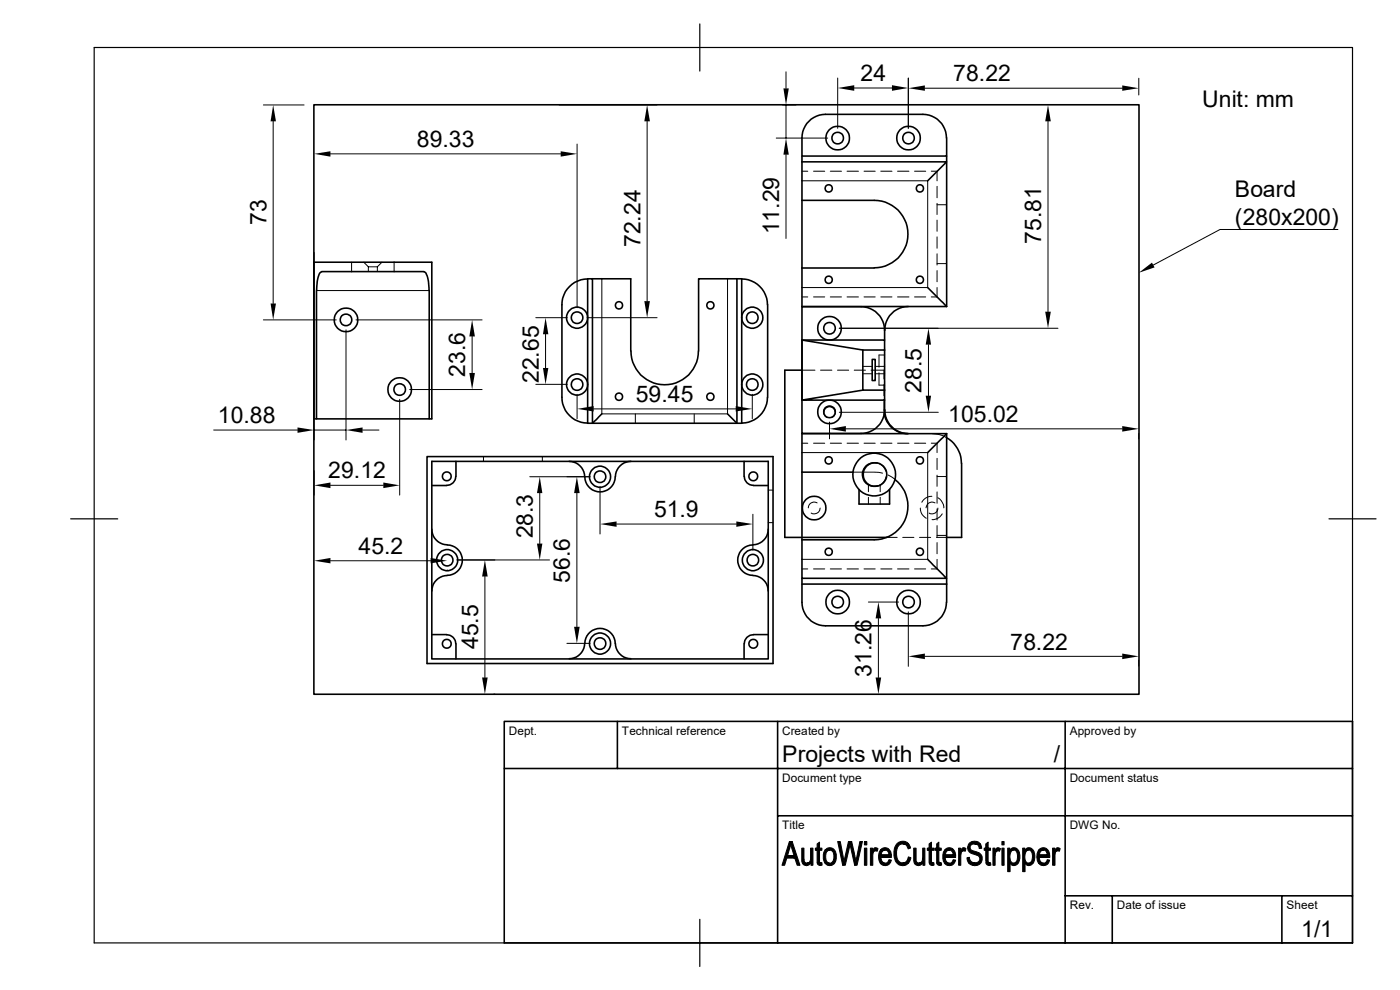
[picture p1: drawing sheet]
<svg xmlns="http://www.w3.org/2000/svg" width="297mm" height="210mm" viewBox="0 0 297 210" stroke-linecap="round" stroke-linejoin="round" font-family="sans-serif">
<g fill="none" stroke="#000" stroke-width=".34">
<path d="M66.6 22.2h175v125.1h-175zM170.1 34.3v30.7M170.1 33.1v1.2M170.1 34.3h30.7l-4 4.1M200.8 29.3a5.1 5.1 0 0 0-5-5h-20.7a5.1 5.1 0 0 0-5 5v3.8h30.7v-3.8M200.8 33.1v31.9M68.2 57.6h21.8M68.2 57.7a2.19 2.19 0 0 0-.9 1.9l-.1 2M90 57.7a2.73 2.73 0 0 1 .9 2.4l.1 1.5M124.7 59.2a5.5 5.5 0 0 0-5.5 5.4v19.7a5.5 5.5 0 0 0 5.5 5.4M125.7 59.1h8.1v15.4M156.3 59.1h1.1v30.7h-32.7v-30.7h1v30.7l2-2"/>
<path d="M157.4 59.2a5.5 5.5 0 0 1 5.4 5.4M170.1 42.5h15.4a7.2 7.2 0 0 1 7.1 7.2 7.2 7.2 0 0 1-7.1 7.1M170.1 56.9h15.4M67.1 61.6v27.3h24v-27.3M133.9 74.5a7.2 7.2 0 0 0 7.1 7.1 7.2 7.2 0 0 0 7.2-7.1v-15.4h8.1v30.7l-2-2M162.9 64.6v19.7M170.1 72.1h17.6v2.2M170.1 65v.1M170.1 72.1v12.8M170.1 65h30.7M170.1 72.1l12.9 2.2M170.1 78.5h-3.6v35.5h21.7"/>
<path d="M183 74.3v8.5h4.7M183 74.3h4.7M185 76.2h.7v4.5h-.7zM187.7 70v2.1M187.7 74.3v8.5M187.7 70.1a5.1 5.1 0 0 0-5-5h-12.6v26.8h12.6a5.1 5.1 0 0 0 5-4.9M192.7 65a5.1 5.1 0 0 0-5 5M196.8 61l4 4M67.1 88.9h-.5v-33.3h25v33.3h-.5M90.6 96.9h73.4v43.9h-73.4zM91.6 97.9h71.4v41.9h-71.4zM96.7 97.9v3.1"/>
<path d="M120.7 97.9a3.3 3.3 0 0 1 3.3 3.2M133.9 97.9a3.3 3.3 0 0 0-3.3 3.2M157.9 97.9v3.1M162.8 84.3a5.5 5.5 0 0 1-5.4 5.4M170.1 92v30.7h30.7l-4-4M170.1 91.9v.1M170.1 92h30.7M174.8 87.4a1.23 1.23 0 0 1 1.2-1.2 1.23 1.23 0 0 1 1.2 1.2M183 82.8l-12.9 2.1h17.6v-2.1M186 98.2a2.5 2.5 0 0 0-3 2.6 2.5 2.5 0 0 0 3.2 2.2M187.6 87.8a5 5 0 0 0 4.9 4.2M187.7 84.9v2.1"/>
<path d="M187.7 87a5.1 5.1 0 0 0 5 5M200.8 92.8a6.2 6.2 0 0 1 3.2 5.5v15.7h-3.2M200.8 92v31.9M200.8 92l-4 4M91.6 103h3.2M91.6 112.3a3.3 3.3 0 0 0 3.3 3.3M94.9 115.6a3.2 3.2 0 0 1 3.2 3.2 3.2 3.2 0 0 1-3.2 3.2M96.7 101a1.88 1.88 0 0 1-1.9 2M124.1 101.2a3.2 3.2 0 0 0 3.2 3.2 3.2 3.2 0 0 0 3.2-3.2M157.9 101a1.88 1.88 0 0 0 1.9 2M159.7 115.6a3.2 3.2 0 0 0-3.2 3.2 3.2 3.2 0 0 0 3.2 3.2M159.8 103h3.2"/>
<path d="M163 112.3a3.3 3.3 0 0 1-3.3 3.3M170.1 100.2h10.9M182.2 103.8v3.1h6.5v-3.1M183 100.2h.2M189.9 101.7a7.1 7.1 0 0 1 2.3 8 7.1 7.1 0 0 1-6.7 4.8h-15.4M91.6 134.6h3.2M94.8 134.7a1.88 1.88 0 0 1 1.9 1.9M94.9 122.1a3.3 3.3 0 0 0-3.3 3.3M96.7 136.6v3.2M130.5 136.5a3.2 3.2 0 0 0-3.2-3.2 3.2 3.2 0 0 0-3.2 3.2 3.4 3.4 0 0 1-3.4 3.2M130.6 136.5a3.3 3.3 0 0 0 3.3 3.2M157.9 136.6v3.2"/>
<path d="M159.7 122.1a3.3 3.3 0 0 1 3.3 3.3M159.8 134.6h3.2M159.8 134.7a1.88 1.88 0 0 0-1.9 1.9M170.1 122.7v1.2M200.8 123.9h-30.7v3.9a5.1 5.1 0 0 0 5 5h20.7a5.1 5.1 0 0 0 5-5M200.8 123.9v3.9M107 153h179.9v47h-179.9zM131 153v10M165 153v47M226 153v47M107 163h179.9M165 173.1h121.9"/>
<path d="M226 190h60.9M236 190v10M271.9 190v10"/>
<circle cx="175.8" cy="40" r=".77"/>
<circle cx="177.7" cy="29.3" r="1.22"/>
<circle cx="177.7" cy="29.3" r="2.51"/>
<circle cx="192.7" cy="29.3" r="1.22"/>
<circle cx="192.8" cy="29.3" r="2.51"/>
<circle cx="195.2" cy="40" r=".77"/>
<circle cx="175.8" cy="59.4" r=".77"/>
<circle cx="195.2" cy="59.4" r=".77"/>
<circle cx="73.4" cy="67.9" r="1.22"/>
<circle cx="73.4" cy="67.9" r="2.51"/>
<circle cx="122.4" cy="67.4" r="1.22"/>
<circle cx="122.4" cy="67.4" r="2.24"/>
<circle cx="131.3" cy="64.8" r=".77"/>
<circle cx="150.7" cy="64.8" r=".77"/>
<circle cx="159.6" cy="67.4" r="1.22"/>
<circle cx="159.6" cy="67.4" r="2.24"/>
<circle cx="176" cy="69.6" r="1.22"/>
<circle cx="176" cy="69.7" r="2.51"/>
<circle cx="84.8" cy="82.6" r="1.22"/>
<circle cx="84.8" cy="82.6" r="2.51"/>
<circle cx="122.4" cy="81.6" r="1.22"/>
<circle cx="122.4" cy="81.6" r="2.24"/>
<circle cx="131.3" cy="84.2" r=".77"/>
<circle cx="150.7" cy="84.2" r=".77"/>
<circle cx="159.6" cy="81.6" r="1.22"/>
<circle cx="159.6" cy="81.6" r="2.24"/>
<circle cx="175.8" cy="97.7" r=".77"/>
<circle cx="176" cy="87.4" r="1.22"/>
<circle cx="176" cy="87.4" r="2.51"/>
<circle cx="195.2" cy="97.7" r=".77"/>
<circle cx="94.8" cy="101" r=".94"/>
<circle cx="94.9" cy="118.8" r="1.22"/>
<circle cx="94.9" cy="118.8" r="2.24"/>
<circle cx="127.3" cy="101.1" r="1.22"/>
<circle cx="127.3" cy="101.1" r="2.24"/>
<circle cx="159.7" cy="118.8" r="1.22"/>
<circle cx="159.7" cy="118.8" r="2.24"/>
<circle cx="159.8" cy="101" r=".94"/>
<circle cx="172.7" cy="107.8" r="2.51"/>
<circle cx="175.8" cy="117.1" r=".77"/>
<circle cx="185.5" cy="100.7" r="4.5"/>
<circle cx="185.6" cy="100.7" r="2.51"/>
<circle cx="195.2" cy="117.1" r=".77"/>
<circle cx="94.8" cy="136.6" r=".94"/>
<circle cx="127.3" cy="136.5" r="1.22"/>
<circle cx="127.3" cy="136.5" r="2.24"/>
<circle cx="159.8" cy="136.6" r=".94"/>
<circle cx="177.7" cy="127.7" r="1.22"/>
<circle cx="177.7" cy="127.7" r="2.51"/>
<circle cx="192.7" cy="127.7" r="1.22"/>
<circle cx="192.8" cy="127.7" r="2.51"/>
</g>
<g fill="none" stroke="#000" stroke-width=".21">
<path d="M166.8 15.2v3.6M177.7 16.6v10.6M181.2 18.7h8M192.7 16.6v10.6M196.2 18.7h41.9M241.6 16.6v3.6M55.9 22.3h8.6M58 25.7v38.7M70.1 32.6h48.9M118.6 22.3h20.8M122.4 30.6v34.7M137.3 25.7v38.2"/>
<path d="M164.7 29.3h10.9M166 22.3h2.9M166.8 22.3v7M166.8 32.8v17.8M170.1 38.4h26.7v22.6h-26.7M170.1 36.3h1.3M172.6 36.3h2.4M176.1 36.3h2.4M179.7 36.3h2.4M183.3 36.3h2.4M186.9 36.3h2.3M190.4 36.3h2.4"/>
<path d="M194 36.3h2.4M197.6 36.3h1.2v2.1M198.8 39.5v2.5M222.3 25.7v40.4M66.6 53.6v39.7M74.6 55.6v2M77.2 55.6l.9 1M78.1 56.6h2M78.1 56.6v1M80.1 56.6v1M81 55.6l-.9 1M83.6 55.6v2"/>
<path d="M127.7 59.1v28.7h26.6v-28.7M198.8 43.1v2.4M198.8 46.7v2.4M198.8 50.2v2.5M198.8 53.8v2.4M198.8 57.4v2.4M198.8 55.9h2M198.8 43.4h2M283.8 48.7h-25l-14.1 7.5M55.9 67.9h15.4M67.1 61.6h24M73.4 70v23.3"/>
<path d="M75.5 67.9h26.8M100.2 71.4v7.7M113.7 67.4h6.7M115.7 70.9v7.2M124.5 67.4h14.9M170.1 63h1.3M170.1 78.5h2.8M172.6 63h2.4M174.1 78.5h2.4M176.1 63h2.4M177.7 78.5h2.3M178.1 69.6h46.4"/>
<path d="M179.7 63h2.4M181.2 78.5h2.4M183 77.7h2M183 79.3h2M183.3 63h2.4M184.8 78.5h2.7v1.9M185.7 77.7h2M185.7 79.3h2M186.5 79.1v2.6h1.2M186.9 63h2.3M187.7 75.3h-1.2v2.6M187.7 70v2.6"/>
<path d="M187.7 73.7v2.4M187.7 77.3v2.4M190.4 63h2.4M194 63h2.4M197 73.1v10.8M198.8 61v2h-1.2M45.3 91.2h17.8M66.6 99.8v5.2M66.6 91.2h6.8M76.9 91.2h3.5M84.8 84.7v20.3M86.9 82.6h15.4"/>
<path d="M102.6 96.9v1M113.7 81.5h6.7M115.1 96.9v1M122.4 83.7v5.1M125.9 86.7h30.2M134.8 87.8v2M147.3 87.8v2M159.6 83.7v5.1M170.1 94h1.3M170.1 96h26.7v22.7h-26.7M172.6 94h2.4M174.8 87.4v.5l.6 .7"/>
<path d="M176 89.5v3.6M176.1 94h2.4M177.2 87.4v.5l-.6 .7M178.1 87.5h21M179.5 91h58.6M179.7 94h2.4M183.3 94h2.4M186 98.2a2.61 2.61 0 0 1 1.9 1.7M186.9 94h2.3M187.5 81.6v2.3M187.5 85.1l.1 2.7M187.7 84.5v2.5"/>
<path d="M187.7 80.9v2.4M190.4 94h2.4M194 94h2.4M197.6 94h1.2v2M197.7 92a6.2 6.2 0 0 1 3.1 .8M198.8 97.2v2.4M241.6 91.9v1.2M70.1 103h11.2M70.1 119h21.3M96.9 118.8h19.7M112.4 101.1h12.8M114.5 104.6v10.7"/>
<path d="M122.4 104.6v28.4M127.3 103.2v10.1M130.8 111.2h25.4M159.7 109.1v7.6M163 110.9h1M163 104h1M173.4 106.7a1.23 1.23 0 0 0-1.9 1M174 107.8a1.26 1.26 0 0 1-1.9 1M181 100.2h2M183.2 100.2h3.2l.8 .2M184.2 102.9v1.4M184.2 105.5v1.4"/>
<path d="M186.7 102.9v1.4M186.7 105.5v1.4M188 101.1l-.1 .4a2.71 2.71 0 0 1-1.6 1.6M188.2 114h2.1M188.4 100.8l1.5 .9M191.5 114h2.4M195.1 114h2.3M195.2 107.8a2.35 2.35 0 0 0 1.3 2.1M197.7 105.3h-.1a2.28 2.28 0 0 0-2 1.3M198.4 106.7a1.27 1.27 0 0 0-1.9 1M198.7 114h2.1M198.8 118.7v2h-1.2"/>
<path d="M198.8 100.8v2.4M198.8 104.4v2.4M198.8 108v2.3M198.8 111.5v2.4M198.8 115.1v2.4M198.8 101.1h2M198.8 113.6h2M199 105.6a2.71 2.71 0 0 1 1.2 2.1M199 107.8a1.22 1.22 0 0 1-1.9 1M199.9 109a2.38 2.38 0 0 1-2.2 1.2M94.9 120.9v.1M102.9 122.3v21.4"/>
<path d="M120.3 136.5h4.9M170.1 120.7h1.3M172.6 120.7h2.4M176.1 120.7h2.4M179.7 120.7h2.4M183.3 120.7h2.4M184.2 127.7h6.4M186.4 131.2v12.5M186.9 120.7h2.3M190.4 120.7h2.4M192.7 129.8v11.6M194 120.7h2.4"/>
<path d="M196.2 139.2h41.9M104.8 147.2h.2M241.6 140v1.4"/>
</g>
<path d="M20 10.1h266.9v189.9h-266.9zM148.5 5.1v10M15 110.1h10M281.9 110.1h10M148.5 195v10" fill="none" stroke="#000" stroke-width=".25"/>
<g fill="#000" stroke="#000" stroke-width=".21">
<path d="M167.5 178.5h.6l-.4 .8-.6 2.2 1.5 .5h-1.7l-.4 1.6h-.6z" fill-rule="evenodd"/>
<path d="M168.1 178.5l1.6 5.1h-.6l-.5-1.6-1.5-.5h1.3l-.6-2.3z" fill-rule="evenodd"/>
<path d="M170.1 179.9h.5l.1 2.9 .4 .3h.9a1.06 1.06 0 0 1-1.4 .4 1.06 1.06 0 0 1-.5-1.3z" fill-rule="evenodd"/>
<path d="M172 179.9h.5v3.7h-.5v-.6h-.4l.4-.7z" fill-rule="evenodd"/>
<path d="M173.4 179l.5-.4v1.3h.5v.5h-.5v2.4l.2 .2h-.7v-2.6h-.4v-.5h.4z" fill-rule="evenodd"/>
<path d="M175 180.3a1.39 1.39 0 0 1 1.7-.3 1.39 1.39 0 0 1 .7 1.5 1.6 1.6 0 0 1-1.7 2.1l-.7-.5h1a1.48 1.48 0 0 0 .8-2.1l-.5-.6z" fill-rule="evenodd"/>
<path d="M177.7 178.5h.6l.8 4.3-.3 .8z" fill-rule="evenodd"/>
<path d="M180 178.5h.7l-.4 .8-1 4.3h-.5l.3-.8z" fill-rule="evenodd"/>
<path d="M180.7 178.5l.9 4.2-.3 .9-1-4.4z" fill-rule="evenodd"/>
<path d="M182.4 178.5h.6l-1.2 5.1h-.5z" fill-rule="evenodd"/>
<path d="M183.4 179.9h.5v3.7h-.5z" fill-rule="evenodd"/>
<path d="M183.4 178.5h.5v.7h-.5z" fill-rule="evenodd"/>
<path d="M184.7 179.9h.4v.6h.6a1.05 1.05 0 0 0-.5 1.2v1.9h-.5z" fill-rule="evenodd"/>
<path d="M185.4 180a.62 .62 0 0 1 .9 0l-.2 .6-1-.1z" fill-rule="evenodd"/>
<path d="M187 180.1a1.34 1.34 0 0 1 1.5 0 1.34 1.34 0 0 1 .6 1.3h-2.2h1.7l-.3-.9-.3-.2h-1.2z" fill-rule="evenodd"/>
<path d="M190.3 179a1.6 1.6 0 0 1 2.4 0h-1.1a1.63 1.63 0 0 0-1.4 2.1 1.53 1.53 0 0 0 1.3 1.9l1.2 .1a1.77 1.77 0 0 1-1.9 .4 1.77 1.77 0 0 1-1.1-1.7v-.7a2.92 2.92 0 0 1 .6-2.1z" fill-rule="evenodd"/>
<path d="M191.6 179h1.1l.5 .9-.5 .2-.5-.9z" fill-rule="evenodd"/>
<path d="M193.8 179.9h.6v2.8l.5 .4h.8a1.06 1.06 0 0 1-1.4 .4 1.06 1.06 0 0 1-.5-1.3z" fill-rule="evenodd"/>
<path d="M195.7 179.9h.5v3.7h-.4v-.6h-.4l.3-.7z" fill-rule="evenodd"/>
<path d="M197.1 179l.5-.4v1.3h.5v.5h-.5v2.4l.3 .2h-.8v-.1v-2.5h-.4v-.5h.4z" fill-rule="evenodd"/>
<path d="M198.7 179l.5-.4v1.3h.5v.5h-.5v2.3l.3 .3h-.8v-2.6h-.4v-.5h.4z" fill-rule="evenodd"/>
<path d="M200.4 180.3a1.31 1.31 0 0 1 1.5-.4 1.31 1.31 0 0 1 .8 1.4v.1h-2.1h1.6l-.1-.7-.3-.3z" fill-rule="evenodd"/>
<path d="M203.4 179.9h.4v.6h.6a1.01 1.01 0 0 0-.6 1.2v1.9h-.4z" fill-rule="evenodd"/>
<path d="M204 180.1a.58 .58 0 0 1 .9-.1l-.1 .6-1-.1z" fill-rule="evenodd"/>
<path d="M205.7 178.8a1.71 1.71 0 0 1 2.3 .2h-1.2a.8 .8 0 0 0-1 .8 .8 .8 0 0 0 1 .8 1.55 1.55 0 0 1 1.5 2.1 1.55 1.55 0 0 1-2.5 .6l-.3-.3h1.3a.87 .87 0 0 0 1.1-.8 .87 .87 0 0 0-1-.9 1.5 1.5 0 0 1-1.4-.8 1.5 1.5 0 0 1 .2-1.7z" fill-rule="evenodd"/>
<path d="M206.8 179h1.2l.3 1h-.6l-.2-.7z" fill-rule="evenodd"/>
<path d="M209.1 179l.5-.4v1.3h.5v.5h-.5v2.3l.3 .3h-.7l-.1-2.6h-.3v-.5h.3z" fill-rule="evenodd"/>
<path d="M210.7 179.9h.4v.6h.6a1.01 1.01 0 0 0-.6 1.2v1.9h-.4z" fill-rule="evenodd"/>
<path d="M211.3 180.1a.62 .62 0 0 1 1-.1l-.3 .6-.9-.1z" fill-rule="evenodd"/>
<path d="M212.6 179.9h.4v3.7h-.4z" fill-rule="evenodd"/>
<path d="M212.6 178.5h.4v.7h-.4z" fill-rule="evenodd"/>
<path d="M213.8 179.9h.4v.5h.6a1.89 1.89 0 0 0 0 2.7l1.1 .1h-1.6v1.7h-.5z" fill-rule="evenodd"/>
<path d="M214.5 180.1a1.19 1.19 0 0 1 1.3 0 1.19 1.19 0 0 1 .5 1.2l.1 .8-.3 .9-.2 .2-.8-.1a1.71 1.71 0 0 0 .2-2.7l-1-.1z" fill-rule="evenodd"/>
<path d="M217 179.9h.4v.5h.5a1.89 1.89 0 0 0 .1 2.7l1.1 .1h-1.6v1.7h-.5z" fill-rule="evenodd"/>
<path d="M217.5 180.3a1.1 1.1 0 0 1 1.3-.4 1.1 1.1 0 0 1 .7 1.1 2.92 2.92 0 0 1-.4 2.2l-.9-.1a1.71 1.71 0 0 0 .6-2.4l-.4-.4z" fill-rule="evenodd"/>
<path d="M220.6 180.1a1.33 1.33 0 0 1 1.5-.1 1.33 1.33 0 0 1 .6 1.4h-2.2h1.7l-.2-.7-.3-.3-1.4-.1z" fill-rule="evenodd"/>
<path d="M223.3 179.9h.5v.6h.6a1.05 1.05 0 0 0-.6 1.2v1.9h-.5z" fill-rule="evenodd"/>
<path d="M224 180h.1a.62 .62 0 0 1 .8 0l-.2 .6-.9-.1z" fill-rule="evenodd"/>
<path d="M171.2 183.1l.8-.1v.1z" fill-rule="evenodd"/>
<path d="M173.4 183h1v.5l-.6 .1-.4-.3z" fill-rule="evenodd"/>
<path d="M175 180.3h1a1.35 1.35 0 0 0-.8 1.9l.3 .7 .5 .2h-1a2.89 2.89 0 0 1 0-2.8z" fill-rule="evenodd"/>
<path d="M186.8 180.3h1l-.7 .4-.2 .7h2.2v.5h-2.2l.1 .7 .5 .4 .3 .1h-1a2.75 2.75 0 0 1 0-2.8z" fill-rule="evenodd"/>
<path d="M186.8 183.1h1.2l.3-.2 .3-.5 .5 .1a1.32 1.32 0 0 1-.9 1.1 1.32 1.32 0 0 1-1.4-.5z" fill-rule="evenodd"/>
<path d="M192.7 181.8l.6 .1-.5 1.1h-1.3a1.22 1.22 0 0 0 1.2-1.2z" fill-rule="evenodd"/>
<path d="M194.9 183.1l.9-.1-.1 .1z" fill-rule="evenodd"/>
<path d="M197.1 183h1l.1 .5h-.8z" fill-rule="evenodd"/>
<path d="M198.7 183h1l.1 .5-.7 .1-.3-.3z" fill-rule="evenodd"/>
<path d="M200.4 180.4l1-.1-.5 .3-.3 .8h2.1v.5h-2.2l.4 1 .5 .2h-1a2.81 2.81 0 0 1 0-2.7z" fill-rule="evenodd"/>
<path d="M200.4 183.1h1.3l.3-.2 .2-.5 .5 .1a1.32 1.32 0 0 1-.9 1.1 1.32 1.32 0 0 1-1.4-.5z" fill-rule="evenodd"/>
<path d="M205.1 181.9h.6a1.15 1.15 0 0 0 1.1 1.1h-1.3z" fill-rule="evenodd"/>
<path d="M209.2 183h.9l.1 .5-.6 .1-.3-.3z" fill-rule="evenodd"/>
<path d="M214.3 180.3h.8l-.9 .1z" fill-rule="evenodd"/>
<path d="M214.3 183.2h1.6a.96 .96 0 0 1-1.6 0z" fill-rule="evenodd"/>
<path d="M217.5 180.3h.7l-.8 .1z" fill-rule="evenodd"/>
<path d="M217.5 183.2h1.6a.96 .96 0 0 1-1.6 0z" fill-rule="evenodd"/>
<path d="M220.3 180.3h1.1l-.6 .3-.3 .8h2.2v.2v.3h-2.2l.3 .9 .6 .3h-1.1a2.75 2.75 0 0 1 0-2.8z" fill-rule="evenodd"/>
<path d="M220.3 183.1h1.3l.4-.2 .2-.5 .5 .1a1.32 1.32 0 0 1-1 1.1 1.32 1.32 0 0 1-1.4-.5z" fill-rule="evenodd"/>
</g>
<g fill="#000">
<path d="M166.2 18.8h1.1l-.5 3.5zM177.7 18.7l3.5-.6v1.2zM189.2 18.1l3.5 .6-3.5 .6zM192.7 18.7l3.5-.6v1.2zM238.1 18.1l3.5 .6-3.5 .6zM58 22.3l.5 3.4h-1.1zM66.6 32.6l3.5-.5v1.1zM119 32.1l3.4 .5-3.4 .6zM137.3 22.3l.6 3.4h-1.2zM166.8 29.3l.5 3.5h-1.1zM222.3 22.3l.6 3.4h-1.2zM241.6 57.9l2.8-2.2 .5 1z"/>
<path d="M57.4 64.4h1.1l-.5 3.5zM100.2 67.9l.6 3.5h-1.2zM99.6 79.1h1.2l-.6 3.5zM115.7 67.4l.6 3.5h-1.1zM115.2 78.1h1.1l-.6 3.4zM136.7 63.9h1.2l-.6 3.5zM197 69.6l.5 3.5h-1.1zM221.7 66.1h1.2l-.6 3.5zM63.1 90.7l3.5 .5-3.5 .6zM73.4 91.2l3.5-.5v1.1zM122.4 86.7l3.5-.6v1.2zM156.1 86.1l3.5 .6-3.5 .6z"/>
<path d="M176 91l3.5-.6v1.2zM196.4 83.9h1.1l-.5 3.6zM238.1 90.4l3.5 .6-3.5 .6zM66.6 103l3.5-.6v1.1zM66.6 119l3.5-.6v1.1zM81.3 102.4l3.5 .6-3.5 .5zM91.4 118.4l3.5 .6-3.5 .5zM113.9 115.3h1.2l-.6 3.5zM114.5 101.1l.6 3.5h-1.2zM122.4 101.1l.6 3.5h-1.2zM127.3 111.2l3.5-.6v1.2zM156.2 110.6l3.5 .6-3.5 .6z"/>
<path d="M102.9 118.8l.6 3.5h-1.2zM121.8 133h1.2l-.6 3.5zM186.4 127.7l.5 3.5h-1.1zM192.7 139.2l3.5-.6v1.2zM238.1 138.6l3.5 .6-3.5 .6zM102.3 143.7h1.2l-.6 3.5zM185.8 143.7h1.1l-.5 3.5z"/>
</g>
<g font-size="4.9">
<text x="182.6" y="17.3">24</text>
<text x="202.2" y="17.2">78.22</text>
<text x="255.1" y="22.6">Unit: mm</text>
<text x="88.4" y="31.2">89.33</text>
<text x="262" y="41.7">Board</text>
<text x="56.5" y="47.8" transform="rotate(-90 56.5 47.8)">73</text>
<text x="262" y="47.7">(280x200)</text>
<text x="135.9" y="52.5" transform="rotate(-90 135.9 52.5)">72.24</text>
<text x="165.3" y="49.7" transform="rotate(-90 165.3 49.7)">11.29</text>
<text x="220.9" y="51.7" transform="rotate(-90 220.9 51.7)">75.81</text>
<text x="98.7" y="80" transform="rotate(-90 98.7 80)">23.6</text>
<text x="114.3" y="81.3" transform="rotate(-90 114.3 81.3)">22.65</text>
<text x="195.5" y="83.3" transform="rotate(-90 195.5 83.3)">28.5</text>
<text x="46.2" y="89.8">10.88</text>
<text x="134.9" y="85.3">59.45</text>
<text x="201.2" y="89.5">105.02</text>
<text x="69.6" y="101.5">29.12</text>
<text x="138.8" y="109.7">51.9</text>
<text x="76.1" y="117.5">45.2</text>
<text x="113" y="114.2" transform="rotate(-90 113 114.2)">28.3</text>
<text x="120.9" y="123.6" transform="rotate(-90 120.9 123.6)">56.6</text>
<text x="101.4" y="137.7" transform="rotate(-90 101.4 137.7)">45.5</text>
<text x="214.3" y="137.8">78.22</text>
<text x="184.9" y="143.6" transform="rotate(-90 184.9 143.6)">31.26</text>
<text x="165.9" y="161.5">Projects with Red</text>
<text x="223.6" y="161.5">/</text>
<text x="276.1" y="198.7">1/1</text>
</g>
<g font-size="2.5">
<text x="108" y="155.8">Dept.</text>
<text x="132" y="155.8">Technical reference</text>
<text x="165.9" y="155.8">Created by</text>
<text x="226.9" y="155.8">Approved by</text>
<text x="165.9" y="165.9">Document type</text>
<text x="226.9" y="165.9">Document status</text>
<text x="165.9" y="175.9">Title</text>
<text x="226.9" y="175.9">DWG No.</text>
<text x="227" y="192.8">Rev.</text>
<text x="236.9" y="192.8">Date of issue</text>
<text x="273" y="192.8">Sheet</text>
</g>
</svg>
